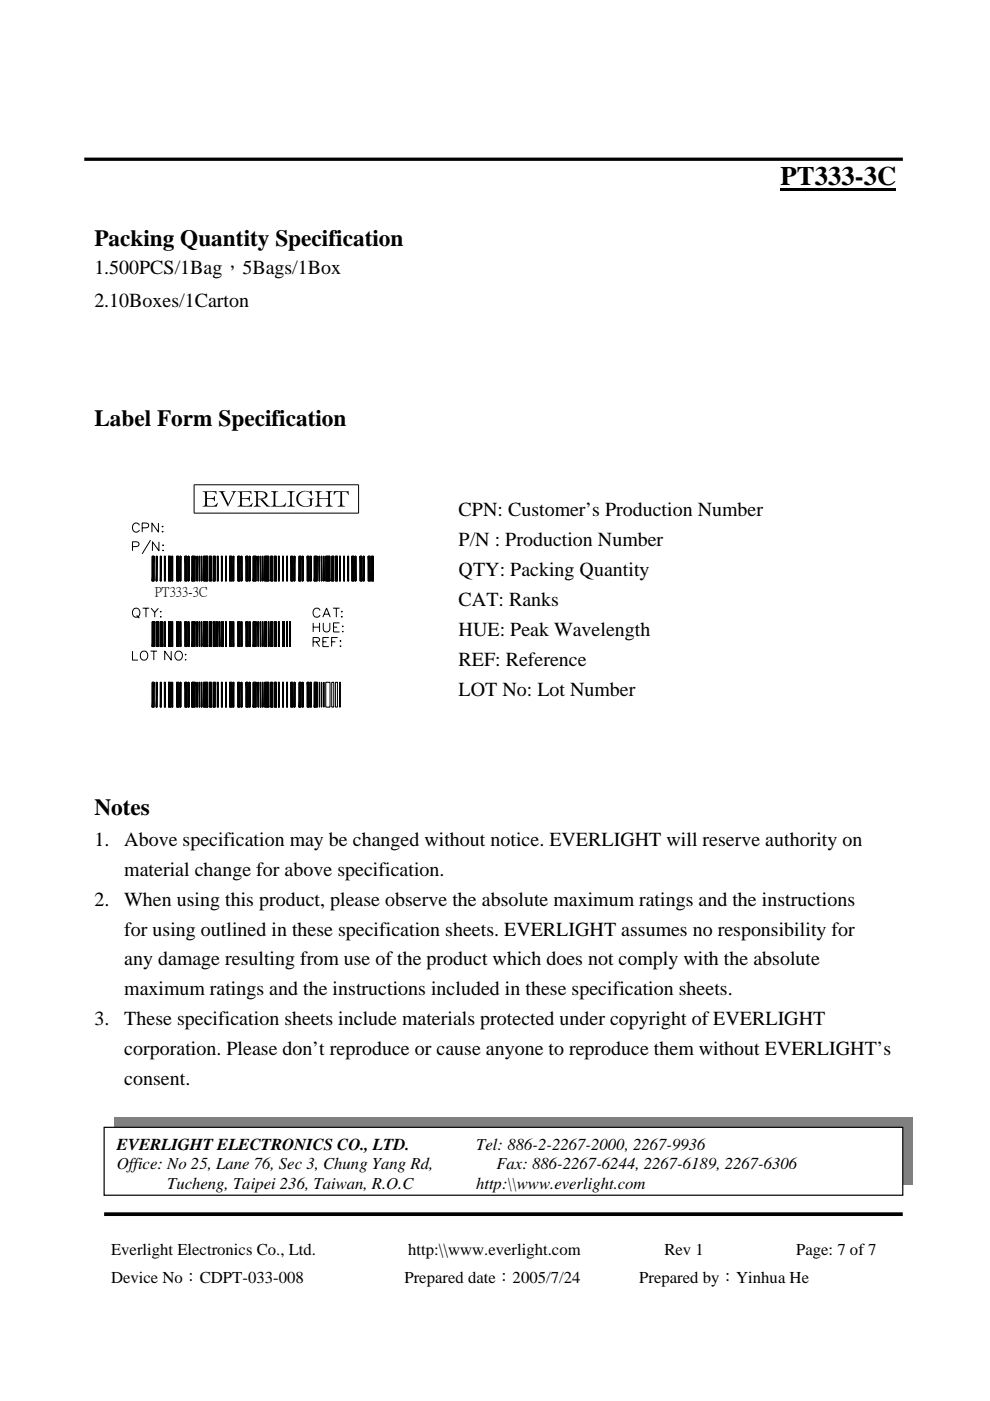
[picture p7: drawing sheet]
<svg xmlns="http://www.w3.org/2000/svg" width="210mm" height="297mm" viewBox="0 0 210 297" stroke-linecap="round" stroke-linejoin="round" font-family="sans-serif">
<path d="M22.1 257.4h169.3" fill="none" stroke="#000" stroke-width=".78" stroke-linecap="butt"/>
<path d="M22.1 97.5h63.5v57.7h-63.5z" fill="#fff"/>
<g fill="none" stroke="#000" stroke-width=".21">
<path d="M28.1 115.9h.9a.51 .51 0 0 0 .5-.5 .51 .51 0 0 0-.5-.5h-.9v1.9M29.5 111.4a.85 .85 0 0 0-1.2-.3 .85 .85 0 0 0-.1 1.3 .71 .71 0 0 0 .7 .4 .71 .71 0 0 0 .6-.4M30.1 111.9l1.2-.1 .2-.3-.1-.4-.4-.2h-.9v1.9M31.9 114.5l-1.8 2.9M32.3 117.9h.4l-.4 5.3zM32.3 117.9v5.3h.4v-5.3M32.3 117.9h.4M32.7 117.9v5.3h-.4zM33.1 117.9h.2l-.2 5.3zM33.1 117.9v5.3h.2v-5.3M33.1 117.9h.2M33.2 117.9v5.3"/>
<path d="M33.3 117.9v5.3h-.2zM33.6 110.9v1.9l-1.4-1.9v1.9M33.7 114.9v1.9l-1.4-1.9v1.9M34 117.9h.2l-.2 5.3zM34.1 117.9v5.3M34.2 117.9v5.3h-.2zM34.2 117.9v5.3h-.2M34.2 117.9h-.2v5.3M34.4 111.6h.2zM34.4 112.7h.2zM34.5 115.6h.2zM34.5 116.7h.2z"/>
<path d="M34.9 117.9h.2v5.3zM34.9 117.9l.2 5.3h-.2zM34.9 117.9h.2v5.3M34.9 117.9v5.3h.2M35 117.9v5.3M35.7 117.9l.5 5.3h-.5zM35.7 117.9h.5v5.3zM35.7 117.9v5.3h.5v-5.3M35.7 117.9h.5M36.4 117.9h.2v5.3zM36.4 117.9l.2 5.3h-.2zM36.4 117.9v5.3h.2"/>
<path d="M36.4 117.9h.2v5.3M36.5 117.9v5.3M37.5 117.9l.4 5.3h-.4zM37.5 117.9h.4v5.3zM37.5 117.9v5.3h.4v-5.3M37.5 117.9h.4M38.1 117.9h.2l-.2 5.3zM38.2 117.9v5.3M38.3 117.9v5.3h-.2zM38.3 117.9v5.3h-.2M38.3 117.9h-.2v5.3M39.2 117.9h.4v5.3z"/>
<path d="M39.2 117.9l.4 5.3h-.4zM39.2 117.9v5.3h.4M39.2 117.9h.4v5.3M39.9 117.9h.2v5.3zM39.9 117.9l.2 5.3h-.2zM39.9 117.9v5.3h.2M39.9 117.9h.2v5.3M40 117.9v5.3M40.7 117.9h.7l-.7 5.3zM40.7 117.9v5.3h.7v-5.3M40.7 117.9h.7M41.1 102.8h34.9v6h-34.9z"/>
<path d="M41.4 117.9v5.3h-.7zM41.7 117.9v5.3zM41.8 117.9v5.3M41.8 117.9l-.1 5.3zM41.8 117.9l-.1 5.3M42.2 117.9l.1 5.3zM42.2 117.9l.1 5.3M42.3 117.9v5.3M42.7 117.9l.1 5.3zM42.7 117.9l.1 5.3M42.7 117.9v5.3M43.2 117.9h.8v5.3z"/>
<path d="M43.2 117.9l.8 5.3h-.8zM43.2 117.9v5.3h.8M43.2 117.9h.8v5.3M44.4 117.9h.4v5.3zM44.4 117.9l.4 5.3h-.4zM44.4 117.9v5.3h.4M44.4 117.9h.4v5.3M45.2 117.9h.4l-.4 5.3zM45.2 117.9v5.3h.4v-5.3M45.2 117.9h.4M45.6 117.9v5.3h-.4zM46.1 117.9h.2v5.3z"/>
<path d="M46.1 117.9l.2 5.3h-.2zM46.1 117.9v5.3h.2M46.1 117.9h.2v5.3M46.2 117.9v5.3M46.9 117.9h.2v5.3zM46.9 117.9l.2 5.3h-.2zM46.9 117.9v5.3h.2M46.9 117.9h.2v5.3M47 117.9v5.3M47.8 117.9h.2v5.3zM47.8 117.9l.2 5.3h-.2zM47.8 117.9v5.3h.2"/>
<path d="M47.8 117.9h.2v5.3M47.9 117.9v5.3M48.7 117.9h.4v5.3zM48.7 117.9l.4 5.3h-.4zM48.7 117.9v5.3h.4M48.7 117.9h.4v5.3M49.4 117.9h.2l-.2 5.3zM49.4 117.9v5.3h.2v-5.3M49.4 117.9h.2M49.5 117.9v5.3M49.6 117.9v5.3h-.2zM50.4 117.9l.4 5.3h-.4z"/>
<path d="M50.4 117.9h.4v5.3zM50.4 117.9v5.3h.4v-5.3M50.4 117.9h.4M51.1 117.9h.2v5.3zM51.1 117.9l.2 5.3h-.2zM51.1 117.9v5.3h.2M51.1 117.9h.2v5.3M51.2 117.9v5.3M52.2 117.9l.4 5.3h-.4zM52.2 117.9h.4v5.3zM52.2 117.9v5.3h.4v-5.3M52.2 117.9h.4"/>
<path d="M52.8 117.9h.2l-.2 5.3zM52.9 117.9v5.3M53 117.9v5.3h-.2zM53 117.9v5.3h-.2M53 117.9h-.2v5.3M53.7 117.9h.6l-.6 5.3zM53.7 117.9v5.3h.6v-5.3M53.7 117.9h.6M54.3 117.9v5.3h-.6zM54.7 117.9l.1 5.3zM54.7 117.9l.1 5.3M54.7 117.9v5.3"/>
<path d="M55.2 117.9l.1 5.3zM55.2 117.9v5.3l.1-5.3M55.2 117.9h.1M55.2 117.9v5.3M55.6 117.9l.2 5.3zM55.6 117.9l.2 5.3M55.7 117.9v5.3M56.1 117.9h.9v5.3zM56.1 117.9l.9 5.3h-.9zM56.1 117.9v5.3h.9M56.1 117.9h.9v5.3M57.4 117.9l.4 5.3h-.4z"/>
<path d="M57.4 117.9h.4v5.3zM57.4 117.9v5.3h.4v-5.3M57.4 117.9h.4M58.2 117.9l.4 5.3h-.4zM58.2 117.9h.4v5.3zM58.2 117.9v5.3h.4v-5.3M58.2 117.9h.4M59 117.9h.2v5.3zM59 117.9l.2 5.3h-.2zM59 117.9v5.3h.2M59 117.9h.2v5.3M59.1 117.9v5.3"/>
<path d="M59.9 117.9h.2v5.3zM59.9 117.9l.2 5.3h-.2zM59.9 117.9v5.3h.2M59.9 117.9h.2v5.3M60 117.9v5.3M60.8 117.9h.2v5.3zM60.8 117.9l.2 5.3h-.2zM60.8 117.9v5.3h.2M60.8 117.9h.2v5.3M60.9 117.9v5.3M61.7 117.9l.4 5.3h-.4zM61.7 117.9h.4v5.3z"/>
<path d="M61.7 117.9v5.3h.4v-5.3M61.7 117.9h.4M62.3 117.9h.2l-.2 5.3zM62.4 117.9v5.3M62.5 117.9v5.3h-.2zM62.5 117.9v5.3h-.2M62.5 117.9h-.2v5.3M63.4 117.9h.4l-.4 5.3zM63.4 117.9v5.3h.4v-5.3M63.4 117.9h.4M63.8 117.9v5.3h-.4zM64.1 117.9h.2v5.3z"/>
<path d="M64.1 117.9l.2 5.3h-.2zM64.1 117.9v5.3h.2M64.1 117.9h.2v5.3M64.2 117.9v5.3M65.1 117.9h.5v5.3zM65.1 117.9l.5 5.3h-.5zM65.1 117.9v5.3h.5M65.1 117.9h.5v5.3M65.8 117.9h.2l-.2 5.3zM65.8 117.9h.2v5.3h-.2zM65.9 117.9v5.3M66 117.9v5.3h-.2z"/>
<path d="M66.6 117.9h.7l-.7 5.3zM66.6 117.9v5.3h.7v-5.3M66.6 117.9h.7M67.3 117.9v5.3h-.7zM67.6 117.9l.2 5.3zM67.6 117.9l.2 5.3M67.7 117.9v5.3M68.1 117.9l.1 5.3zM68.1 117.9l.1 5.3M68.2 117.9v5.3M68.6 117.9l.1 5.3zM68.6 117.9l.1 5.3"/>
<path d="M68.7 117.9v5.3M69.1 117.9h.9v5.3zM69.1 117.9l.9 5.3h-.9zM69.1 117.9v5.3h.9M69.1 117.9h.9v5.3M70.3 117.9h.5l-.5 5.3zM70.3 117.9v5.3h.5v-5.3M70.3 117.9h.5M70.8 117.9v5.3h-.5zM71.1 117.9h.4v5.3zM71.1 117.9l.4 5.3h-.4zM71.1 117.9v5.3h.4"/>
<path d="M71.1 117.9h.4v5.3M72 117.9h.2v5.3zM72 117.9l.2 5.3h-.2zM72 117.9v5.3h.2M72 117.9h.2v5.3M72.1 117.9v5.3M72.9 117.9l.1 5.3h-.1zM72.9 117.9h.1v5.3zM72.9 117.9v5.3h.1v-5.3M72.9 117.9h.1M73 117.9v5.3M73.7 117.9h.2v5.3z"/>
<path d="M73.7 117.9l.2 5.3h-.2zM73.7 117.9v5.3h.2M73.7 117.9h.2v5.3M73.8 117.9v5.3M74.6 117.9h.4v5.3zM74.6 117.9l.4 5.3h-.4zM74.6 117.9v5.3h.4M74.6 117.9h.4v5.3M75.3 117.9h.2v5.3zM75.3 117.9l.2 5.3h-.2zM75.3 117.9v5.3h.2M75.3 117.9h.2v5.3"/>
<path d="M75.4 117.9v5.3M76.3 117.9l.5 5.3h-.5zM76.3 117.9h.5v5.3zM76.3 117.9v5.3h.5v-5.3M76.3 117.9h.5M77 117.9h.2l-.2 5.3zM77.1 117.9v5.3M77.2 117.9v5.3h-.2zM77.2 117.9v5.3h-.2M77.2 117.9h-.2v5.3M78.1 117.9l.4 5.3h-.4zM78.1 117.9h.4v5.3z"/>
<path d="M78.1 117.9v5.3h.4v-5.3M78.1 117.9h.4M78.8 117.9l.4 5.3h-.4zM78.8 117.9h.4v5.3zM78.8 117.9v5.3h.4v-5.3M78.8 117.9h.4M28.1 138v2h1.2M28.3 129.2a.91 .91 0 0 1 1.3 .1 .91 .91 0 0 1-.1 1.3 .91 .91 0 0 1-1.3-.1 .91 .91 0 0 1 .1-1.3zM29 130.5l.5 .5M30.1 138.1a.92 .92 0 0 1 1.3 .9 .92 .92 0 0 1-1.3 .9 1.13 1.13 0 0 1 0-1.8zM30.2 128.9h1.4M30.9 128.9v2"/>
<path d="M31.9 138h1.4M32 128.9l.8 1 .8-1M32.3 131.8h.5l-.5 5.3zM32.3 131.8v5.3h.5v-5.3M32.3 131.8h.5M32.6 138v2M32.8 131.8v5.3h-.5zM32.8 129.9v1M33.1 131.8l.6 5.3h-.6zM33.1 131.8h.6v5.3zM33.1 131.8v5.3h.6v-5.3M33.1 131.8h.6"/>
<path d="M34 131.8l.5 5.3h-.5zM34 131.8h.5v5.3zM34 129.7h.2zM34 130.8h.2zM34 131.8h.5v5.3h-.5zM34.9 131.8h.2v5.3zM34.9 131.8l.2 5.3h-.2zM34.9 131.8h.2v5.3M34.9 131.8v5.3h.2M35 131.8v5.3M35.7 131.8h.5v5.3zM35.7 131.8l.5 5.3h-.5z"/>
<path d="M35.7 131.8h.5v5.3M35.7 131.8v5.3h.5M36.3 138v2l-1.4-2v2M36.4 131.8h.2v5.3zM36.4 131.8l.2 5.3h-.2zM36.4 131.8v5.3h.2M36.4 131.8h.2v5.3M36.5 131.8v5.3M37.5 131.8h.4v5.3zM37.5 131.8l.4 5.3h-.4zM37.5 131.8v5.3h.4M37.5 131.8h.4v5.3"/>
<path d="M37.5 138.1a.92 .92 0 0 1 1.2 .9 .92 .92 0 0 1-1.2 .9 1.1 1.1 0 0 1 0-1.8zM38.1 131.8h.2v5.3zM38.1 131.8l.2 5.3h-.2zM38.1 131.8v5.3h.2M38.1 131.8h.2v5.3M38.2 131.8v5.3M39.2 131.8h.4v5.3zM39.2 131.8l.4 5.3h-.4zM39.2 131.8v5.3h.4M39.2 131.8h.4v5.3M39.3 138.8h.2zM39.3 139.8v.2z"/>
<path d="M39.9 131.8h.2v5.3zM39.9 131.8l.2 5.3h-.2zM39.9 131.8v5.3h.2M39.9 131.8h.2v5.3M40 131.8v5.3M40.7 131.8h.7l-.7 5.3zM40.7 131.8v5.3h.7v-5.3M40.7 131.8h.7M41.4 131.8v5.3h-.7zM41.7 131.8l.1 5.3zM41.7 131.8l.1 5.3M41.8 131.8v5.3"/>
<path d="M42.2 131.8l.1 5.3zM42.2 131.8l.1 5.3M42.3 131.8v5.3M42.7 131.8l.1 5.3zM42.7 131.8l.1 5.3M42.7 131.8v5.3M43.2 131.8h.8v5.3zM43.2 131.8l.8 5.3h-.8zM43.2 131.8v5.3h.8M43.2 131.8h.8v5.3M44.4 131.8h.4v5.3zM44.4 131.8l.4 5.3h-.4z"/>
<path d="M44.4 131.8v5.3h.4M44.4 131.8h.4v5.3M45.2 131.8h.4v5.3zM45.2 131.8l.4 5.3h-.4zM45.2 131.8v5.3h.4M45.2 131.8h.4v5.3M45.9 131.8h.2v5.3zM45.9 131.8l.2 5.3h-.2zM45.9 131.8v5.3h.2M45.9 131.8h.2v5.3M46 131.8v5.3M46.4 131.8h.2v5.3z"/>
<path d="M46.4 131.8l.2 5.3h-.2zM46.4 131.8v5.3h.2M46.4 131.8h.2v5.3M46.5 131.8v5.3M46.9 131.8h.5v5.3zM46.9 131.8l.5 5.3h-.5zM46.9 131.8v5.3h.5M46.9 131.8h.5v5.3M47.8 131.8h.2v5.3zM47.8 131.8l.2 5.3h-.2zM47.8 131.8v5.3h.2M47.8 131.8h.2v5.3"/>
<path d="M47.9 131.8v5.3M48.7 131.8h.4v5.3zM48.7 131.8l.4 5.3h-.4zM48.7 131.8v5.3h.4M48.7 131.8h.4v5.3M49.4 131.8h.2v5.3zM49.4 131.8l.2 5.3h-.2zM49.4 131.8v5.3h.2M49.4 131.8h.2v5.3M49.5 131.8v5.3M50.4 131.8h.4v5.3zM50.4 131.8l.4 5.3h-.4z"/>
<path d="M50.4 131.8v5.3h.4M50.4 131.8h.4v5.3M51.1 131.8h.2v5.3zM51.1 131.8l.2 5.3h-.2zM51.1 131.8v5.3h.2M51.1 131.8h.2v5.3M51.2 131.8v5.3M52.2 131.8h.4v5.3zM52.2 131.8l.4 5.3h-.4zM52.2 131.8v5.3h.4M52.2 131.8h.4v5.3M52.8 131.8h.2v5.3z"/>
<path d="M52.8 131.8l.2 5.3h-.2zM52.8 131.8v5.3h.2M52.8 131.8h.2v5.3M52.9 131.8v5.3M53.7 131.8h.6l-.6 5.3zM53.7 131.8v5.3h.6v-5.3M53.7 131.8h.6M54.3 131.8v5.3h-.6zM54.7 131.8l.1 5.3zM54.7 131.8l.1 5.3M54.7 131.8v5.3M55.2 131.8l.1 5.3z"/>
<path d="M55.2 131.8l.1 5.3M55.2 131.8v5.3M55.6 131.8l.2 5.3zM55.6 131.8l.2 5.3M55.7 131.8v5.3M56.1 131.8h.4l-.4 5.3zM56.1 131.8v5.3h.4v-5.3M56.1 131.8h.4M56.5 131.8v5.3h-.4zM56.9 131.8l.1 5.3zM56.9 131.8l.1 5.3M57 131.8v5.3"/>
<path d="M57.4 131.8h.4v5.3zM57.4 131.8l.4 5.3h-.4zM57.4 131.8v5.3h.4M57.4 131.8h.4v5.3M58.2 131.8h.4v5.3zM58.2 131.8l.4 5.3h-.4zM58.2 131.8v5.3h.4M58.2 131.8h.4v5.3M59 131.8h.2v5.3zM59 131.8l.2 5.3h-.2zM59 131.8v5.3h.2M59 131.8h.2v5.3"/>
<path d="M59.1 131.8v5.3M59.9 131.8h.4l-.4 5.3zM59.9 131.8v5.3h.4v-5.3M59.9 131.8h.4M60.3 131.8v5.3h-.4zM60.8 131.8h.2v5.3zM60.8 131.8l.2 5.3h-.2zM60.8 131.8v5.3h.2M60.8 131.8h.2v5.3M60.9 131.8v5.3M61.4 131.8h.2v5.3zM61.4 131.8l.2 5.3h-.2z"/>
<path d="M61.4 131.8v5.3h.2M61.4 131.8h.2v5.3M61.5 131.8v5.3M66.4 136.1l1.2-.1 .2-.5-.2-.2-.3-.1h-.9v1.9M66.4 132.1v1.9M66.4 133h1.4M67.1 136.1l.7 1M67.8 132.1v1.9M67.9 129.4a.77 .77 0 0 0-.9-.5 .77 .77 0 0 0-.6 .8 .83 .83 0 0 0 .4 1.1 .83 .83 0 0 0 1.1-.4M68.5 130.9l.7-2 .8 2M68.5 136.1h.7M68.5 132.1v1.3a.72 .72 0 0 0 .7 .6 .72 .72 0 0 0 .7-.6v-1.3"/>
<path d="M68.7 130.2h1M69.7 135.2h-1.2v1.9h1.2M70.3 136.1h.8M70.6 128.9h1.4M70.7 133h.8M71.3 128.9v2M71.6 135.2h-1.3v1.9M72 132.1h-1.3v1.9h1.3M72.2 135.8v.2zM72.2 136.9v.2zM72.4 129.7h.2zM72.4 130.8h.2z"/>
<path d="M72.7 132.7v.2zM72.7 133.8v.2zM32.3 144.7h.4l-.4 5.2zM32.3 144.7v5.2h.4v-5.2M32.3 144.7h.4M32.7 144.7v5.2h-.4zM33.1 144.7h.2l-.2 5.2zM33.1 144.7v5.2h.2v-5.2M33.1 144.7h.2M33.2 144.7v5.2M33.3 144.7v5.2h-.2zM34 144.7h.2l-.2 5.2z"/>
<path d="M34.1 144.7v5.2M34.2 144.7v5.2h-.2zM34.2 144.7v5.2h-.2M34.2 144.7h-.2v5.2M34.9 144.7h.2v5.2zM34.9 144.7l.2 5.2h-.2zM34.9 144.7h.2v5.2M34.9 144.7v5.2h.2M35 144.7v5.2M35.7 144.7l.5 5.2h-.5zM35.7 144.7h.5v5.2zM35.7 144.7v5.2h.5v-5.2"/>
<path d="M35.7 144.7h.5M36.4 144.7h.2v5.2zM36.4 144.7l.2 5.2h-.2zM36.4 144.7v5.2h.2M36.4 144.7h.2v5.2M36.5 144.7v5.2M37.5 144.7l.4 5.2h-.4zM37.5 144.7h.4v5.2zM37.5 144.7v5.2h.4v-5.2M37.5 144.7h.4M38.1 144.7h.2l-.2 5.2zM38.2 144.7v5.2"/>
<path d="M38.3 144.7v5.2h-.2zM38.3 144.7v5.2h-.2M38.3 144.7h-.2v5.2M39.2 144.7h.4v5.2zM39.2 144.7l.4 5.2h-.4zM39.2 144.7v5.2h.4M39.2 144.7h.4v5.2M39.9 144.7h.2v5.2zM39.9 144.7l.2 5.2h-.2zM39.9 144.7v5.2h.2M39.9 144.7h.2v5.2M40 144.7v5.2"/>
<path d="M40.7 144.7h.7l-.7 5.2zM40.7 144.7v5.2h.7v-5.2M40.7 144.7h.7M41.4 144.7v5.2h-.7zM41.7 144.7v5.2zM41.8 144.7v5.2M41.8 144.7l-.1 5.2zM41.8 144.7l-.1 5.2M42.2 144.7l.1 5.2zM42.2 144.7l.1 5.2M42.3 144.7v5.2M42.7 144.7l.1 5.2z"/>
<path d="M42.7 144.7l.1 5.2M42.7 144.7v5.2M43.2 144.7h.8v5.2zM43.2 144.7l.8 5.2h-.8zM43.2 144.7v5.2h.8M43.2 144.7h.8v5.2M44.4 144.7h.5v5.2zM44.4 144.7l.5 5.2h-.5zM44.4 144.7v5.2h.5M44.4 144.7h.5v5.2M45.2 144.7h.4l-.4 5.2zM45.2 144.7v5.2h.4v-5.2"/>
<path d="M45.2 144.7h.4M45.6 144.7v5.2h-.4zM46.1 144.7h.2v5.2zM46.1 144.7l.2 5.2h-.2zM46.1 144.7v5.2h.2M46.1 144.7h.2v5.2M46.2 144.7v5.2M46.9 144.7h.2v5.2zM46.9 144.7l.2 5.2h-.2zM46.9 144.7v5.2h.2M46.9 144.7h.2v5.2M47 144.7v5.2"/>
<path d="M47.8 144.7h.2v5.2zM47.8 144.7l.2 5.2h-.2zM47.8 144.7v5.2h.2M47.8 144.7h.2v5.2M47.9 144.7v5.2M48.7 144.7h.4v5.2zM48.7 144.7l.4 5.2h-.4zM48.7 144.7v5.2h.4M48.7 144.7h.4v5.2M49.4 144.7h.2l-.2 5.2zM49.4 144.7v5.2h.2v-5.2M49.4 144.7h.2"/>
<path d="M49.5 144.7v5.2M49.6 144.7v5.2h-.2zM50.4 144.7l.4 5.2h-.4zM50.4 144.7h.4v5.2zM50.4 144.7v5.2h.4v-5.2M50.4 144.7h.4M51.1 144.7h.2v5.2zM51.1 144.7l.2 5.2h-.2zM51.1 144.7v5.2h.2M51.1 144.7h.2v5.2M51.2 144.7v5.2M52.2 144.7l.4 5.2h-.4z"/>
<path d="M52.2 144.7h.4v5.2zM52.2 144.7v5.2h.4v-5.2M52.2 144.7h.4M52.8 144.7h.2l-.2 5.2zM52.9 144.7v5.2M53 144.7v5.2h-.2zM53 144.7v5.2h-.2M53 144.7h-.2v5.2M53.7 144.7h.6l-.6 5.2zM53.7 144.7v5.2h.6v-5.2M53.7 144.7h.6M54.3 144.7v5.2h-.6z"/>
<path d="M54.7 144.7l.1 5.2zM54.7 144.7l.1 5.2M54.7 144.7v5.2M55.2 144.7l.1 5.2zM55.2 144.7v5.2l.1-5.2M55.2 144.7h.1M55.2 144.7v5.2M55.6 144.7l.2 5.2zM55.6 144.7l.2 5.2M55.7 144.7v5.2M56.1 144.7h.9v5.2zM56.1 144.7l.9 5.2h-.9z"/>
<path d="M56.1 144.7v5.2h.9M56.1 144.7h.9v5.2M57.4 144.7l.4 5.2h-.4zM57.4 144.7h.4v5.2zM57.4 144.7v5.2h.4v-5.2M57.4 144.7h.4M58.2 144.7l.4 5.2h-.4zM58.2 144.7h.4v5.2zM58.2 144.7v5.2h.4v-5.2M58.2 144.7h.4M59 144.7h.2v5.2zM59 144.7l.2 5.2h-.2z"/>
<path d="M59.1 144.7v5.2h.1M59.1 144.7h.1v5.2M59.1 144.7v5.2M59.9 144.7h.2v5.2zM59.9 144.7l.2 5.2h-.2zM59.9 144.7v5.2h.2M59.9 144.7h.2v5.2M60 144.7v5.2M60.8 144.7h.2v5.2zM60.8 144.7l.2 5.2h-.2zM60.8 144.7v5.2h.2M60.8 144.7h.2v5.2"/>
<path d="M60.9 144.7v5.2M61.7 144.7l.4 5.2h-.4zM61.7 144.7h.4v5.2zM61.7 144.7v5.2h.4v-5.2M61.7 144.7h.4M62.3 144.7h.2l-.2 5.2zM62.4 144.7v5.2M62.5 144.7v5.2h-.2zM62.5 144.7v5.2h-.2M62.5 144.7h-.2v5.2M63.4 144.7h.4l-.4 5.2zM63.4 144.7v5.2h.4v-5.2"/>
<path d="M63.4 144.7h.4M63.8 144.7v5.2h-.4zM64.1 144.7h.2v5.2zM64.1 144.7l.2 5.2h-.2zM64.1 144.7v5.2h.2M64.1 144.7h.2v5.2M64.2 144.7v5.2M65.1 144.7h.5v5.2zM65.1 144.7l.5 5.2h-.5zM65.1 144.7v5.2h.5M65.1 144.7h.5v5.2M65.8 144.7h.2l-.2 5.2z"/>
<path d="M65.9 144.7v5.2M66 144.7v5.2h-.2zM66 144.7v5.2h-.2M66 144.7h-.2v5.2M66.6 144.7h.7l-.7 5.2zM66.6 144.7v5.2h.7v-5.2M66.6 144.7h.7M67.3 144.7v5.2h-.7zM67.7 144.7l.1 5.2zM68.1 144.7l.1 5.2zM68.6 144.7l.1 5.2zM69.1 144.7h.9v5.2h-.9z"/>
<path d="M70.3 144.7h.5v5.2h-.5zM71.1 144.7h.4v5.2h-.4zM72 144.7h.2v5.2h-.2z"/>
</g>
<g fill="none" stroke="#000" stroke-width=".42">
<path d="M32.5 117.9v5.3M35.9 117.9v5.3M37.7 117.9v5.3M39.4 117.9v5.3M45.4 117.9v5.3M48.9 117.9v5.3M50.6 117.9v5.3M52.4 117.9v5.3M57.6 117.9v5.3M58.4 117.9v5.3M63.6 117.9v5.3M65.3 117.9v5.3"/>
<path d="M70.5 117.9v5.3M71.3 117.9v5.3M76.5 117.9v5.3M35.9 131.8v5.3M37.7 131.8v5.3M39.4 131.8v5.3M45.4 131.8v5.3M47.2 131.8v5.3M48.9 131.8v5.3M50.6 131.8v5.3M52.4 131.8v5.3M57.6 131.8v5.3"/>
<path d="M58.4 131.8v5.3M60.1 131.8v5.3M32.5 144.7v5.2M35.9 144.7v5.2M44.6 144.7v5.2M45.4 144.7v5.2M48.9 144.7v5.2M50.6 144.7v5.2M57.6 144.7v5.2M58.4 144.7v5.2M63.6 144.7v5.2M65.3 144.7v5.2"/>
</g>
<g fill="#000">
<path d="M40.7 117.9h.7l-.7 5.3zM41.4 117.9v5.3h-.7zM43.2 117.9l.8 5.3h-.8zM53.7 117.9h.6l-.6 5.3zM54.3 117.9v5.3h-.6zM56.1 117.9l.9 5.3h-.9zM66.6 117.9h.7l-.7 5.3zM67.3 117.9v5.3h-.7zM69.1 117.9l.9 5.3h-.9zM32.3 131.8h.5l-.5 5.3zM32.8 131.8v5.3h-.5zM33.1 131.8l.6 5.3h-.6z"/>
<path d="M33.1 131.8h.6v5.3zM34 131.8l.5 5.3h-.5zM34 131.8h.5v5.3zM40.7 131.8h.7l-.7 5.3zM41.4 131.8v5.3h-.7zM43.2 131.8l.8 5.3h-.8zM43.2 117.9h.8v5.3zM43.2 131.8h.8v5.3zM53.7 131.8h.6l-.6 5.3zM54.3 131.8v5.3h-.6zM56.1 117.9h.9v5.3zM69.1 117.9h.9v5.3z"/>
<path d="M40.7 144.7h.7l-.7 5.2zM41.4 144.7v5.2h-.7zM43.2 144.7l.8 5.2h-.8zM43.2 144.7h.8v5.2zM53.7 144.7h.6l-.6 5.2zM54.3 144.7v5.2h-.6zM56.1 144.7l.9 5.2h-.9zM56.1 144.7h.9v5.2zM66.6 144.7h.7l-.7 5.2zM67.3 144.7v5.2h-.7z"/>
<path d="M42.9 104.2l2 .1h-1v.2v1.1l.9 .2h-.9v1.2l.1 .2 .8 .1h-1.9l.4-.1 .2-.3v-2.2l-.2-.4z" fill-rule="evenodd"/>
<path d="M43.9 105.6l1.4-.1 .3-.3v1.1l-.3-.4z" fill-rule="evenodd"/>
<path d="M42.9 104.1h3v.7l-.3-.4z" fill-rule="evenodd"/>
<path d="M42.9 107.3h1.9a1.46 1.46 0 0 0 1.4-.7l-.2 .8z" fill-rule="evenodd"/>
<path d="M46.4 104.1h1.4l-.5 .3 1.1 2.4-.1 .6-1.3-2.7z" fill-rule="evenodd"/>
<path d="M49 104.1l1.1 .1-.4 .4-1.4 2.8 .1-.6 1.1-2.4z" fill-rule="evenodd"/>
<path d="M50.3 104.2l2 .1h-1v.2v1.1l.9 .2h-.9v1.2l.1 .2 .8 .1h-1.9l.5-.1 .1-.3v-2.2l-.1-.4z" fill-rule="evenodd"/>
<path d="M51.3 105.6l1.4-.1 .3-.3v1.1l-.3-.4z" fill-rule="evenodd"/>
<path d="M50.3 104.1h3v.7l-.3-.4z" fill-rule="evenodd"/>
<path d="M50.3 107.3h1.9a1.46 1.46 0 0 0 1.4-.7l-.2 .8z" fill-rule="evenodd"/>
<path d="M53.8 104.1l2.4 .2h-1.4l-.1 .2v1.2h1.2l-1.2 .2 .1 1.3 .5 .2h-1.5l.4-.2 .1-.3v-2.2l-.1-.3z" fill-rule="evenodd"/>
<path d="M55.2 105.9l.4-.1 1.2 1.3 .5 .3h-.8z" fill-rule="evenodd"/>
<path d="M55.1 104.3h1.1a.75 .75 0 0 1 .5 .8 .75 .75 0 0 1-.8 .6h-1.2l.9-.1a.73 .73 0 0 0 .7-.6 .99 .99 0 0 0-1.2-.7z" fill-rule="evenodd"/>
<path d="M57.4 104.1h1.6l-.5 .2-.1 .4v2.3l.1 .2 .5 .1h-1.6l.5-.1 .1-.3v-2.2l-.1-.4z" fill-rule="evenodd"/>
<path d="M57.4 107.3h2.2a1.02 1.02 0 0 0 1-.7h.1l-.2 .8z" fill-rule="evenodd"/>
<path d="M60.9 104.1h1.6l-.5 .2-.1 .4v2.1l.1 .4 .5 .2h-1.6l.4-.1 .2-.4v-2.2l-.1-.4z" fill-rule="evenodd"/>
<path d="M63.3 104.6l.7-.4h.8a1.59 1.59 0 0 0-1.6 1.6 1.59 1.59 0 0 0 1.7 1.6 1.64 1.64 0 0 1-1.9-.8 1.64 1.64 0 0 1 .3-2z" fill-rule="evenodd"/>
<path d="M64 104.2l.7-.1 1 .1z" fill-rule="evenodd"/>
<path d="M65.3 104.3l.8-.2v1z" fill-rule="evenodd"/>
<path d="M65.2 105.7h1.4l-.3 .1-.2 .3v1l-.8 .3h-.9a1.65 1.65 0 0 0 1.4-.4l-.1-1.1z" fill-rule="evenodd"/>
<path d="M66.7 104.1h1.6l-.5 .2-.1 .4v.9l1.9 .2h-1.9l.1 1.4 .5 .2h-1.6l.5-.2 .1-.3v-2.2l-.1-.4z" fill-rule="evenodd"/>
<path d="M69 104.1h1.5l-.4 .2-.1 .3v2.2l.1 .4 .4 .2h-1.5l.5-.2 .1-1.4-1.9-.2h1.9l-.1-1.3z" fill-rule="evenodd"/>
<path d="M72.2 104.3h.3l.1 2.9 .6 .2h-1.6l.4-.2 .2-.3z" fill-rule="evenodd"/>
<path d="M70.8 104.1h3.1l-2.6 .2-.6 .6z" fill-rule="evenodd"/>
<path d="M72.9 104.3l1-.2v.8h-.1a.71 .71 0 0 0-.9-.6z" fill-rule="evenodd"/>
</g>
<path d="M44.6 117.9v5.3M61.9 117.9v5.3M79 117.9v5.3M44.6 131.8v5.3M39.4 144.7v5.2M61.9 144.7v5.2" fill="none" stroke="#000" stroke-width=".4"/>
<path d="M74.8 117.9v5.3M78.3 117.9v5.3M56.3 131.8v5.3M37.7 144.7v5.2M52.4 144.7v5.2" fill="none" stroke="#000" stroke-width=".44"/>
<path d="M165.5 39.9h24.5v.6h-24.5z" fill="#000"/>
<path d="M17.9 33.8h173.5" fill="none" stroke="#000" stroke-width=".7" stroke-linecap="butt"/>
<g fill="none" stroke="#808080" stroke-width=".21">
<path d="M24.2 237h169.3M24.2 237.1h169.3M24.2 237.2h169.3M24.2 237.3h169.3M24.2 237.4h169.3M24.2 237.5h169.3M24.2 237.6h169.3M24.2 237.7h169.3M24.2 237.8h169.3M24.2 237.9h169.3M24.2 238h169.3M24.2 238.1h169.3"/>
<path d="M24.2 238.2h169.3M24.2 238.3h169.3M24.2 238.4h169.3M24.2 238.5h169.3M24.2 238.6h169.3M24.2 238.7h169.3M24.2 238.8h169.3M24.2 238.9h169.3M24.2 239h169.3M24.2 239.1h169.3M24.2 239.2h169.3M24.2 239.3h169.3"/>
<path d="M24.2 239.4h169.3M24.2 239.5h169.3M24.2 239.6h169.3M24.2 239.7h169.3M24.2 239.8h169.3M24.2 239.9h169.3M24.2 240h169.3M24.2 240.1h169.3M24.2 240.2h169.3M24.2 240.3h169.3M24.2 240.4h169.3M24.2 240.5h169.3"/>
<path d="M24.2 240.6h169.3M24.2 240.7h169.3M24.2 240.8h169.3M24.2 240.9h169.3M24.2 241h169.3M24.2 241.1h169.3M24.2 241.2h169.3M24.2 241.3h169.3M24.2 241.4h169.3M24.2 241.5h169.3M24.2 241.6h169.3M24.2 241.7h169.3"/>
<path d="M24.2 241.8h169.3M24.2 241.9h169.3M24.2 242h169.3M24.2 242.1h169.3M24.2 242.2h169.3M24.2 242.3h169.3M24.2 242.4h169.3M24.2 242.5h169.3M24.2 242.6h169.3M24.2 242.7h169.3M24.2 242.8h169.3M24.2 242.9h169.3"/>
<path d="M24.2 243h169.3M24.2 243.1h169.3M24.2 243.2h169.3M24.2 243.3h169.3M24.2 243.4h169.3M24.2 243.5h169.3M24.2 243.6h169.3M24.2 243.7h169.3M24.2 243.8h169.3M24.2 243.9h169.3M24.2 244h169.3M24.2 244.1h169.3"/>
<path d="M24.2 244.2h169.3M24.2 244.3h169.3M24.2 244.4h169.3M24.2 244.5h169.3M24.2 244.6h169.3M24.2 244.7h169.3M24.2 244.8h169.3M24.2 244.9h169.3M24.2 245h169.3M24.2 245.1h169.3M24.2 245.2h169.3M24.2 245.3h169.3"/>
<path d="M24.2 245.4h169.3M24.2 245.5h169.3M24.2 245.6h169.3M24.2 245.7h169.3M24.2 245.8h169.3M24.2 245.9h169.3M24.2 246h169.3M24.2 246.1h169.3M24.2 246.2h169.3M24.2 246.3h169.3M24.2 246.4h169.3M24.2 246.5h169.3"/>
<path d="M24.2 246.6h169.3M24.2 246.7h169.3M24.2 246.8h169.3M24.2 246.9h169.3M24.2 247h169.3M24.2 247.1h169.3M24.2 247.2h169.3M24.2 247.3h169.3M24.2 247.4h169.3M24.2 247.5h169.3M24.2 247.6h169.3M24.2 247.7h169.3"/>
<path d="M24.2 247.8h169.3M24.2 247.9h169.3M24.2 248h169.3M24.2 248.1h169.3M24.2 248.2h169.3M24.2 248.3h169.3M24.2 248.4h169.3M24.2 248.5h169.3M24.2 248.6h169.3M24.2 248.7h169.3M24.2 248.8h169.3M24.2 248.9h169.3"/>
<path d="M24.2 249h169.3M24.2 249.1h169.3M24.2 249.2h169.3M24.2 249.3h169.3M24.2 249.4h169.3M24.2 249.5h169.3M24.2 249.6h169.3M24.2 249.7h169.3M24.2 249.8h169.3M24.2 249.9h169.3M24.2 250h169.3M24.2 250.1h169.3"/>
<path d="M24.2 250.2h169.3M24.2 250.3h169.3M24.2 250.4h169.3M24.2 250.5h169.3M24.2 250.6h169.3M24.2 250.7h169.3M24.2 250.8h169.3M24.2 250.9h169.3M24.2 251h169.3M24.2 251.1h169.3M24.2 251.2h169.3"/>
</g>
<path d="M22.1 239h169.3v14.4h-169.3z" fill-rule="evenodd" fill="#fff" stroke="#000" stroke-width=".25"/>
<text font-size="5.7" x="165.5" y="39.3">PT333-3C</text>
<g font-size="4.9">
<text x="20" y="52.2">Packing Quantity Specification</text>
<text x="20" y="90.3">Label Form Specification</text>
<text x="20" y="172.8">Notes</text>
</g>
<g font-size="4.2">
<text x="20" y="58.1">1.500PCS/1Bag，5Bags/1Box</text>
<text x="20" y="65">2.10Boxes/1Carton</text>
<text x="97.2" y="109.5">CPN: Customer’s Production Number</text>
<text x="97.2" y="115.8">P/N : Production Number</text>
<text x="97.2" y="122.2">QTY: Packing Quantity</text>
<text x="97.2" y="128.5">CAT: Ranks</text>
<text x="97.2" y="134.9">HUE: Peak Wavelength</text>
<text x="97.2" y="141.2">REF: Reference</text>
<text x="97.2" y="147.6">LOT No: Lot Number</text>
<text x="20" y="179.3">1.</text>
<text x="26.4" y="179.3">Above specification may be changed without notice. EVERLIGHT will reserve authority on</text>
<text x="26.4" y="185.7">material change for above specification.</text>
<text x="20" y="192">2.</text>
<text x="26.4" y="192">When using this product, please observe the absolute maximum ratings and the instructions</text>
<text x="26.4" y="198.4">for using outlined in these specification sheets. EVERLIGHT assumes no responsibility for</text>
<text x="26.4" y="204.7">any damage resulting from use of the product which does not comply with the absolute</text>
<text x="26.4" y="211.1">maximum ratings and the instructions included in these specification sheets.</text>
<text x="20" y="217.4">3.</text>
<text x="26.4" y="217.4">These specification sheets include materials protected under copyright of EVERLIGHT</text>
<text x="26.4" y="223.8">corporation. Please don’t reproduce or cause anyone to reproduce them without EVERLIGHT’s</text>
<text x="26.4" y="230.1">consent.</text>
</g>
<g font-size="3.5">
<text x="24.8" y="243.8">EVERLIGHT ELECTRONICS CO., LTD.</text>
<text x="101" y="243.8">Tel: 886-2-2267-2000, 2267-9936</text>
<text x="24.8" y="247.9">Office: No 25, Lane 76, Sec 3, Chung Yang Rd,</text>
<text x="105.2" y="247.9">Fax: 886-2267-6244, 2267-6189, 2267-6306</text>
<text x="35.4" y="252">Tucheng, Taipei 236, Taiwan, R.O.C</text>
<text x="100.9" y="252">http:\\www.everlight.com</text>
<text x="23.6" y="266">Everlight Electronics Co., Ltd.</text>
<text x="86.6" y="266">http:\\www.everlight.com</text>
<text x="140.9" y="266">Rev 1</text>
<text x="168.8" y="266">Page: 7 of 7</text>
<text x="23.6" y="272">Device No：CDPT-033-008</text>
<text x="85.7" y="272">Prepared date：2005/7/24</text>
<text x="135.5" y="272">Prepared by：Yinhua He</text>
</g>
<text font-size="2.8" x="32.9" y="126.4">PT333-3C</text>
</svg>
